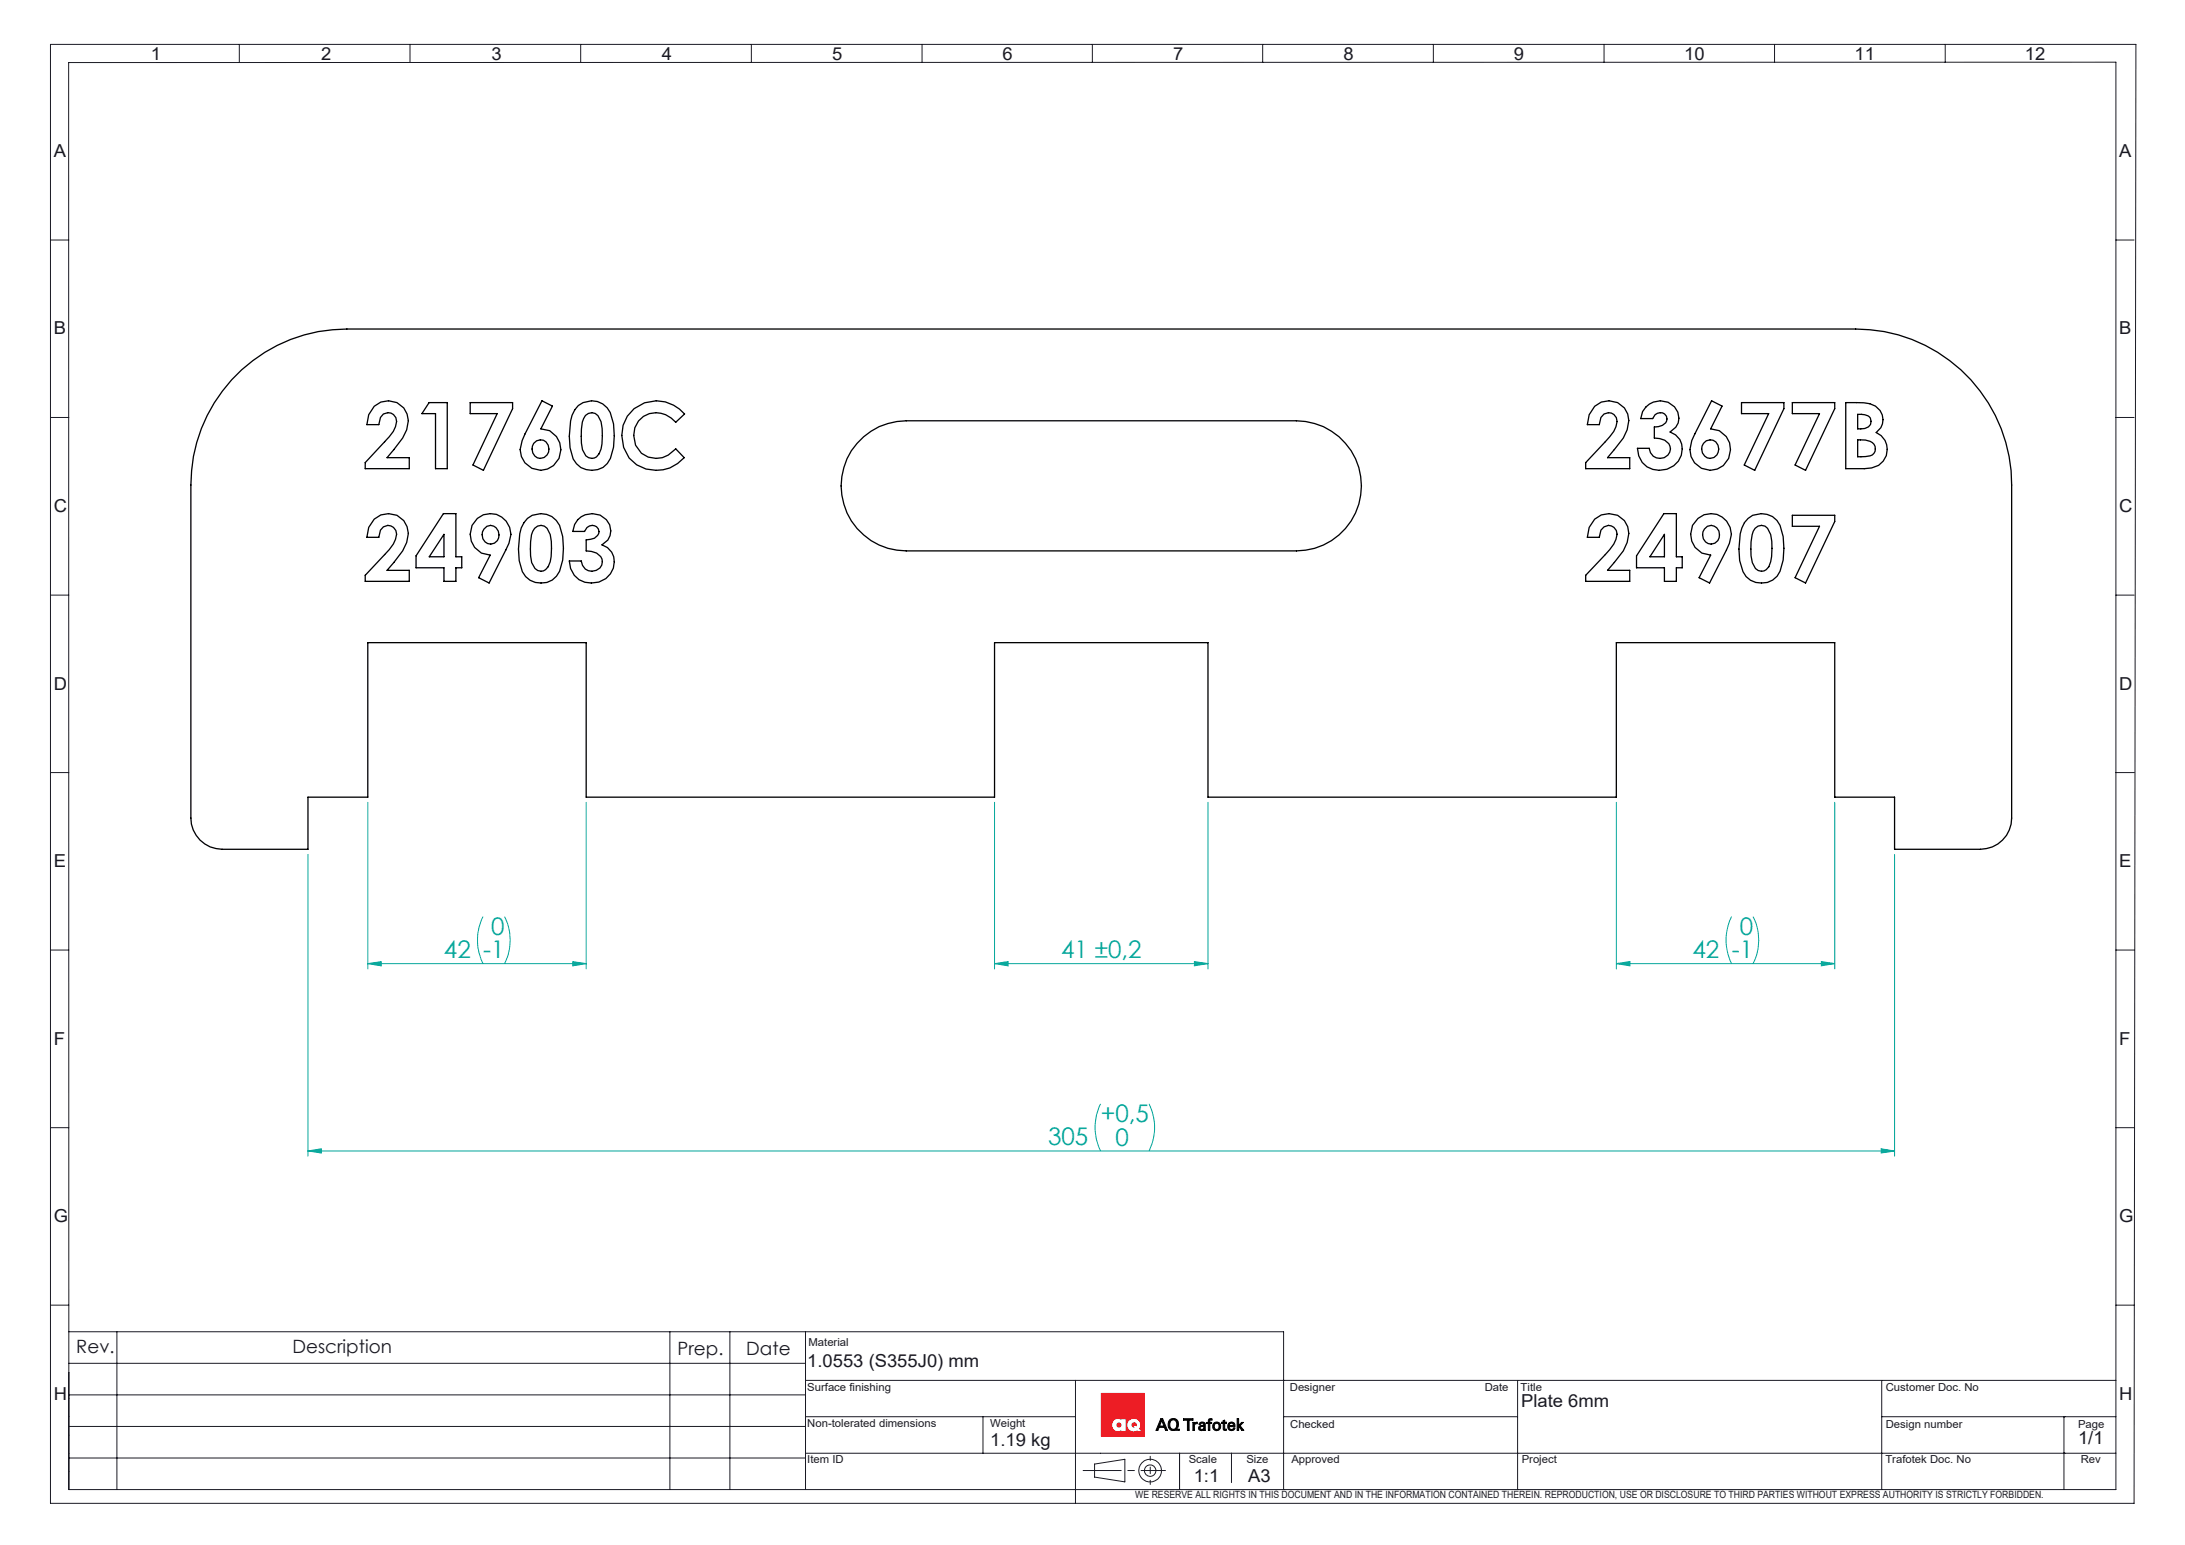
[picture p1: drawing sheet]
<svg xmlns="http://www.w3.org/2000/svg" width="420mm" height="297mm" viewBox="0 0 420 297" stroke-linecap="round" stroke-linejoin="round" font-family="sans-serif">
<g fill="none" stroke="#000" stroke-width=".19">
<path d="M223.1 272.7h.4l.9 2.3h-.4l-.2-.6h-1l-.2 .6h-.4zM223.3 273l.4 1.1h-.8zM224.8 273a1.05 1.05 0 0 1 1.3-.1 1.05 1.05 0 0 1 .4 1.3l-.4 .5h.6v.3h-.9a1.08 1.08 0 0 1-1.1-.4 1.08 1.08 0 0 1-.1-1.2zM225 273.2a.73 .73 0 0 1 1-.1 .73 .73 0 0 1 .2 1 .69 .69 0 0 1-.9 .6 .69 .69 0 0 1-.4-.9zM227.5 272.7h1.8v.3h-.7v2h-.4v-2h-.7zM229.3 273.4h.3v.3l.6-.3v.3h-.4l-.2 .2v1.1h-.3zM230.6 273.5l.6-.1 .4 .2 .1 1.4h-.3v-.3a.55 .55 0 0 1-.7 .3 .55 .55 0 0 1-.3-.8 .55 .55 0 0 1 .7-.2h.2a.29 .29 0 0 0-.2-.5 .29 .29 0 0 0-.3 .3h-.3zM230.7 274.4l.1-.1a.31 .31 0 0 1 .6 0 .32 .32 0 0 1-.4 .5l-.3-.2zM232.4 272.8l.6-.1v.3h-.4v.4h.3v.2h-.3v1.4h-.3v-1.4h-.3v-.2h.3zM233.3 273.6a.79 .79 0 0 1 1.2 .1 .79 .79 0 0 1-.3 1.2 .79 .79 0 0 1-1.1-.5v-.4zM233.6 273.7a.57 .57 0 0 1 .7 .4 .57 .57 0 0 1-.4 .7 .61 .61 0 0 1-.5-.5 .61 .61 0 0 1 .2-.6zM235.1 273.1l.3-.1v.4h.4v.2h-.4v1l.4 .1v.3h-.5l-.2-.3v-1.1h-.3v-.2h.3z"/>
<path d="M236.1 273.6a.71 .71 0 0 1 .9-.2 .71 .71 0 0 1 .4 .8h-1.1a.44 .44 0 0 0 .3 .6 .44 .44 0 0 0 .5-.3h.3a.75 .75 0 0 1-1.1 .4 .75 .75 0 0 1-.2-1.1zM236.4 273.8l.1-.2a.37 .37 0 0 1 .5 0 .37 .37 0 0 1 .1 .4h-.8zM237.8 272.7h.3v1.3l.6-.6h.3l-.6 .7 .7 .9h-.4l-.6-.9v.9h-.3z"/>
</g>
<g fill="none" stroke="#191924" stroke-width=".19">
<path d="M9.7 8.5h400.9l-.4 280.5h-400.5zM13.2 12h393.5v274.3h-393.5zM46 8.5v3.5M78.8 8.5v3.5M111.6 8.5v3.5M144.4 8.5v3.5M177.2 8.5v3.5M210 8.5v3.5M242.7 8.5v3.5M275.5 8.5v3.5M308.3 8.5v3.5M341.1 8.5v3.5"/>
<path d="M373.9 8.5v3.5M9.7 46.1h3.5M406.7 46.1h3.5M9.7 80.3h3.5M406.7 80.3h3.5M9.7 114.4h3.5M406.7 114.4h3.5M9.7 148.5h3.5M406.7 148.5h3.5M9.7 182.6h3.5M406.7 182.6h3.5M9.7 216.8h3.5"/>
<path d="M406.7 216.8h3.5M9.7 250.9h3.5M13.2 256h233.5v30.3M22.5 256v30.3M128.8 256v30.3M140.3 256v30.3M154.8 256v30.3M406.7 250.9h3.5M13.2 274.2h141.6M13.2 268.1h141.6M13.2 262.1h141.6M154.8 265.4h251.9"/>
<path d="M154.8 279.4h251.9M154.8 272.3h51.9M188.9 272.3v7.1M206.7 265.4v23.6M226.7 279.4v6.9M236.7 279.4v5.6M246.7 272.3h45M291.7 265.4v20.9M361.7 272.3h45M361.7 265.4v20.9M396.7 272.3h.1M396.7 279.4h.1"/>
<path d="M396.7 272.3v14M13.2 280.3h141.6M210.4 281.4l5.8-.9v4.4l-5.8-1z"/>
<circle cx="221.1" cy="282.7" r="1.1"/>
<circle cx="221.1" cy="282.7" r="2.17"/>
</g>
<g fill="none" stroke="#ed1c24" stroke-width=".19">
<path d="M211.7 267.9h8.3v8.2h-8.3zM217.6 273.6a.55 .55 0 0 1 .7-.1 .55 .55 0 0 1 .2 .7l-.2-.1h-.4l.2 .3a.53 .53 0 0 1-.5-.2 .53 .53 0 0 1 0-.6z"/>
<circle cx="215.1" cy="273.9" r=".49"/>
</g>
<path d="M214 273.3a1.06 1.06 0 0 1 1.5-.3v-.1h.8v2.2h-.8v-.3a1.1 1.1 0 0 1-1.4-.1 1.1 1.1 0 0 1-.1-1.4zM218.9 274.6a1.18 1.18 0 0 0-.5-1.8 1.18 1.18 0 0 0-1.6 1 1.18 1.18 0 0 0 1.3 1.3l.5-.1" fill="none" stroke="#fff" stroke-width=".19"/>
<path d="M208.2 282.7h15.8" fill="none" stroke="#191924" stroke-width=".19" stroke-dasharray="15.2 1.3 1.3 1.3" stroke-dashoffset="7.9"/>
<path d="M221.1 279.9v5.5" fill="none" stroke="#191924" stroke-width=".19" stroke-dasharray="15.2 1.3 1.3 1.3" stroke-dashoffset="14.4"/>
<path d="M218.9 274.6l.4 .5h-.6l-.1-.1" fill="none" stroke="#808080" stroke-width=".19"/>
<path d="M237.8 272.7v2.3h.3v-.9l.6 .9h.4l-.7-.9 .6-.7h-.3l-.6 .6v-1.3zM236.3 273.5a.82 .82 0 0 0-.2 1.2 .82 .82 0 0 0 1.2 0l.1-.2h-.3l-.3 .3h-.3l-.2-.6h1.1a.71 .71 0 0 0-.3-.7 .71 .71 0 0 0-.8 0zM236.4 273.7l.5-.1 .2 .4h-.8zM235.1 273.1v.3h-.3v.2h.3v1.2l.2 .2h.4l.1-.3h-.4v-1.1h.4v-.2h-.4v-.4zM233.5 273.8l.1-.2a.56 .56 0 0 1 .7 .6 .56 .56 0 0 1-.7 .5l-.2-.4zM233.3 273.6a.83 .83 0 0 0 .3 1.4 .83 .83 0 0 0 1.1-.9 .83 .83 0 0 0-1.2-.6zM232.3 272.8v.6h-.3v.2h.3v1.4h.3v-1.4h.3v-.2h-.3v-.3l.4-.1v-.3zM230.6 273.5l-.1 .3h.3l.1-.2h.4a.25 .25 0 0 1 0 .4 .25 .25 0 0 1-.3 0h-.1a.51 .51 0 0 0-.4 .8 .51 .51 0 0 0 .9-.1v.3h.3l-.1-1.4-.4-.2zM230.7 274.4l.7-.2-.1 .5-.4 .1a.26 .26 0 0 1-.2-.2 .26 .26 0 0 1 0-.2zM229.3 273.4v1.6h.3v-1l.2-.3h.4v-.3l-.4 .1-.2 .2v-.3zM227.5 272.7v.3h.7v2h.4v-2h.7v-.3zM225.1 273.1a.76 .76 0 0 1 .9 .1 .76 .76 0 0 1 .2 .9 .69 .69 0 0 1-.9 .6 .69 .69 0 0 1-.4-.9zM224.8 273a1.16 1.16 0 0 0-.3 1.2 1.16 1.16 0 0 0 1 .8h1.2v-.3h-.6a1.12 1.12 0 0 0 .3-1.5 1.12 1.12 0 0 0-1.4-.4zM223.3 273l.4 1.1h-.8zM223.1 272.7l-.9 2.3h.4l.2-.6h1l.2 .6h.4l-.9-2.3z" fill-rule="evenodd" fill="#000"/>
<path d="M214.2 273a1.07 1.07 0 0 1 1.3 0v-.1h.8v2.2h-.8v-.3a1.12 1.12 0 0 1-1.5-.2 1.12 1.12 0 0 1 .2-1.6zM211.7 267.9v8.2h8.3v-8.2zM217 273.2a1.2 1.2 0 0 1 1.6-.2 1.2 1.2 0 0 1 .3 1.6l.4 .5h-.6l-.1-.1a1.2 1.2 0 0 1-1.6-.2 1.2 1.2 0 0 1 0-1.6zM214.6 273.9a.5 .5 0 0 0 1 0 .5 .5 0 0 0-1 0zM217.6 273.5v.1a.51 .51 0 0 0 0 .6 .51 .51 0 0 0 .5 .2l-.2-.3h.4l.2 .1v-.3l-.1-.3a.5 .5 0 0 0-.8-.1z" fill-rule="evenodd" fill="#ed1c24"/>
<path d="M214.6 273.9a.5 .5 0 0 1 1 0 .5 .5 0 0 1-1 0zM214.2 273a1.12 1.12 0 0 0-.2 1.6 1.12 1.12 0 0 0 1.5 .2v.3h.8v-2.2h-.8v.1a1.03 1.03 0 0 0-1.3 0zM217.6 273.5h.1a.55 .55 0 0 1 .7 0 .55 .55 0 0 1 .1 .7l-.2-.1h-.4l.2 .3h-.3a.55 .55 0 0 1-.2-.9zM217 273.2a1.2 1.2 0 0 0 0 1.5 1.2 1.2 0 0 0 1.6 .3l.1 .1h.6l-.4-.5a1.2 1.2 0 0 0-.3-1.6 1.2 1.2 0 0 0-1.6 .2z" fill-rule="evenodd" fill="#fff"/>
<g fill="none" stroke="#00a599" stroke-width=".19">
<path d="M70.7 154.2v32.1M112.7 154.2v32.1M191.2 154.2v32.1M232.2 154.2v32.1M310.7 154.2v32.1M352.7 154.2v32.1M59.2 164.2v58M92.9 176.2a10.2 10.2 0 0 0 0 9M97 176.2a9.9 9.9 0 0 1 0 9M332.8 176.2a10.2 10.2 0 0 0 0 9M337 176.2a9.9 9.9 0 0 1 0 9M364.2 164.2v58"/>
<path d="M70.7 185.2l2.6-.3v.8zM70.7 185.2h42M110.1 184.9l2.6 .3-2.6 .5zM191.2 185.2h41M191.2 185.2l2.6-.3v.8zM229.6 184.9l2.6 .3-2.6 .5zM310.7 185.2l2.6-.3v.8zM310.7 185.2h42M350.1 184.9l2.6 .3-2.6 .5zM211.6 212.2a10.2 10.2 0 0 0 0 9.1M220.9 212.2a10.2 10.2 0 0 1 0 9.1M59.2 221.3h305"/>
<path d="M59.2 221.3l2.6-.5v.8zM361.6 220.8l2.6 .5-2.6 .3z"/>
</g>
<g fill="#00a599">
<path d="M350.1 184.9l2.6 .3-2.6 .5zM310.7 185.2l2.6-.3v.8zM110.1 184.9l2.6 .3-2.6 .5zM70.7 185.2l2.6-.3v.8z"/>
<path d="M59.2 221.3l2.6-.5v.8zM361.6 220.8l2.6 .5-2.6 .3zM191.2 185.2l2.6-.3v.8zM229.6 184.9l2.6 .3-2.6 .5z"/>
</g>
<g fill="none" stroke="#000" stroke-width=".25">
<path d="M44.5 73a30 30 0 0 1 22.2-9.8h290a30 30 0 0 1 30 30v64.1a6 6 0 0 1-6 6h-16.5v-10.1h-11.5v-29.7h-42v29.7h-78.5v-29.7h-41v29.7h-78.5v-29.7h-42v29.7h-11.5v10.1h-16.5a6 6 0 0 1-6-6v-64.1a29.8 29.8 0 0 1 7.8-20.2zM71.9 78.1a3.9 3.9 0 0 1 5-.3 3.9 3.9 0 0 1 1.3 4.8l-.8 1.6-3 3.8h4.3v2.1h-8.5v-1.2l3.7-4a6.1 6.1 0 0 0 2.3-3.9 1.63 1.63 0 0 0-1.2-1.6 1.63 1.63 0 0 0-1.9 .9l-.3 1.3h-2.3l.4-1.9zM82.5 77.4h3.5v12.7h-2.3v-10.6h-2.6zM90.4 77.4h8.1v1.2l-5.6 11.8-2-1 4.7-9.9h-5.2zM104.2 77l2 1.1-2.2 4.3a4 4 0 0 1 3.8 4.6 4 4 0 0 1-5 3.2 4 4 0 0 1-2.4-5.5zM111.2 78a4 4 0 0 1 6.1 1.3 13.2 13.2 0 0 1 0 8.8 4 4 0 0 1-3.5 2.3 4 4 0 0 1-3.6-2.2 14.3 14.3 0 0 1-.2-8.4l.5-1zM112.5 79.9a1.59 1.59 0 0 1 2.4 0l.6 1.2a14.1 14.1 0 0 1 0 5.2 1.88 1.88 0 0 1-1.7 1.8l-.7-.1-.5-.4-.6-1.1a13.2 13.2 0 0 1 .2-6zM121.9 78.6a7 7 0 0 1 9.7 1l-1.7 1.6a4.5 4.5 0 0 0-7.9 1 4.4 4.4 0 0 0 1.3 5 4.4 4.4 0 0 0 5.1 .3l1.5-1.2 1.6 1.7a7 7 0 0 1-10.6 0 7 7 0 0 1 1-9.4zM306.5 78.1a3.9 3.9 0 0 1 5-.3 3.9 3.9 0 0 1 1.3 4.8l-.8 1.6-3 3.8h4.3v2.1h-8.5v-1.2l3.8-4a6.3 6.3 0 0 0 2.2-3.9 1.63 1.63 0 0 0-1.2-1.6 1.63 1.63 0 0 0-1.9 .9l-.3 1.3h-2.3l.4-1.9zM316.4 78.2a3.6 3.6 0 0 1 4.3-.9 3.6 3.6 0 0 1 1.9 4l-.5 .8-1.1 .9a3.6 3.6 0 0 1 2.4 3.1 3.6 3.6 0 0 1-1.7 3.4 4.3 4.3 0 0 1-4.5 .5 4.3 4.3 0 0 1-2.5-3.8h2.3a2.01 2.01 0 0 0 2.2 1.9 2.01 2.01 0 0 0 1.8-2.3 2.81 2.81 0 0 0-3-1.6v-2.1a2.12 2.12 0 0 0 2.4-1.6 1.31 1.31 0 0 0-.8-1.1 1.31 1.31 0 0 0-1.5 .3l-.4 .8h-2.3l.3-1.4zM329 77l2 1.1-2.2 4.3a3.9 3.9 0 0 1 3.2 6.3 3.9 3.9 0 0 1-7-.9l-.2-1.4 .4-1.7zM334.8 77.4h8.1v1.2l-5.6 11.8-2-1 4.7-9.9h-5.2z"/>
<path d="M344.5 77.4h8.2v1.2l-5.6 11.8-2-1 4.6-9.9h-5.2zM354.8 77.4h2a5 5 0 0 1 4.6 1.5 3 3 0 0 1-.8 4.2 3.6 3.6 0 0 1 2.1 3.8 3.6 3.6 0 0 1-2.9 3.1l-1.4 .1h-3.6zM357.1 79.7a2.78 2.78 0 0 1 2.4 .7 1.37 1.37 0 0 1-1 2h-1.4zM71.9 99.8a3.9 3.9 0 0 1 5-.4 3.9 3.9 0 0 1 1.3 4.9l-.8 1.6-3 3.7h4.3v2.2h-8.5v-1.2l3.7-4a6.3 6.3 0 0 0 2.3-3.9 1.64 1.64 0 0 0-1.2-1.6 1.64 1.64 0 0 0-1.9 .8l-.3 1.4h-2.3l.4-1.9zM85.2 98.7h2.4v8.3h1.2v2.1h-1.2v2.7h-2.3v-2.7h-5.3v-2.2zM91.8 99.7a4 4 0 0 1 4.9-.1 4 4 0 0 1 1.1 4.9l-3.8 7.6-2-1 2.2-4.4a4 4 0 0 1-3.6-2.7 4 4 0 0 1 1.2-4.3zM101.4 99.7a4 4 0 0 1 6.2 1.3 13.5 13.5 0 0 1 0 8.8 4 4 0 0 1-3.6 2.3 4 4 0 0 1-3.6-2.2 14.3 14.3 0 0 1-.2-8.4l.5-1zM102.6 85.2a1.67 1.67 0 0 1 2.2-.4 1.67 1.67 0 0 1 .6 2.1 1.62 1.62 0 0 1-1.8 1.2 1.62 1.62 0 0 1-1.3-1.8zM111.1 99.9a3.7 3.7 0 0 1 3.8-1 3.7 3.7 0 0 1 2.5 3.2l-.1 .9-.5 .8-1.1 .9a3.6 3.6 0 0 1 2.4 3 3.6 3.6 0 0 1-1.6 3.5 4.3 4.3 0 0 1-4.6 .5 4.3 4.3 0 0 1-2.5-3.9h2.3a2.01 2.01 0 0 0 2.2 2 2.01 2.01 0 0 0 1.8-2.3 2.9 2.9 0 0 0-3-1.6v-2.1a2.28 2.28 0 0 0 2.4-1.2 1.3 1.3 0 0 0-.7-1.5 1.3 1.3 0 0 0-1.6 .3l-.4 .8h-2.3l.4-1.4zM166 84a12.2 12.2 0 0 1 8.2-3.1h75a12.5 12.5 0 0 1 12.5 12.5 12.5 12.5 0 0 1-12.5 12.5h-75a12.5 12.5 0 0 1-11.7-8.1 12.5 12.5 0 0 1 3.5-13.8zM306.5 99.8a3.9 3.9 0 0 1 5-.4 3.9 3.9 0 0 1 1.3 4.9l-.8 1.6-3 3.7h4.3v2.2h-8.5v-1.2l3.8-4a6.5 6.5 0 0 0 2.2-3.9 1.64 1.64 0 0 0-1.2-1.6 1.64 1.64 0 0 0-1.9 .8l-.3 1.4h-2.3l.4-1.9zM319.8 98.7h2.4v8.3h1.2v2.1h-1.2v2.7h-2.3v-2.7h-5.3v-2.2z"/>
<path d="M326.4 99.7a3.9 3.9 0 0 1 4.9-.1 3.9 3.9 0 0 1 1.1 4.9l-3.8 7.6-2-1 2.2-4.4a4 4 0 0 1-3.6-2.7 4 4 0 0 1 1.2-4.3zM327.4 85.2a1.65 1.65 0 0 1 2.2-.4 1.65 1.65 0 0 1 .7 2.1 1.66 1.66 0 0 1-2.2 1.1 1.66 1.66 0 0 1-.9-2.2zM336 99.7a4 4 0 0 1 6.2 1.3 13.5 13.5 0 0 1 0 8.8 4 4 0 0 1-3.6 2.3 4 4 0 0 1-3.6-2.2 12.6 12.6 0 0 1 .3-9.4zM344.5 99.1h8.2v1.2l-5.6 11.8-2-1 4.6-9.9h-5.2zM357.1 84.6a3.9 3.9 0 0 1 3.1 .8 1.41 1.41 0 0 1-.7 2.2l-2.4 .2zM85.3 102.7v4.3h-2.8zM93 101.7a1.6 1.6 0 0 1 1.9-.6 1.6 1.6 0 0 1 1 1.7 1.67 1.67 0 0 1-2 1.8 1.67 1.67 0 0 1-1.2-2.4zM102.8 101.6a1.56 1.56 0 0 1 2.4 0l.6 1.2a13.9 13.9 0 0 1 0 5.2 1.83 1.83 0 0 1-2.4 1.7l-.6-.4-.6-1.1a13.4 13.4 0 0 1 .2-6.1zM319.9 102.7v4.3h-2.8zM327.6 101.7a1.65 1.65 0 0 1 2.2-.4 1.65 1.65 0 0 1 .6 2.1 1.66 1.66 0 0 1-2.1 1.1 1.66 1.66 0 0 1-1-2.3zM337.4 101.6a1.56 1.56 0 0 1 2.4 0l.6 1.2a12 12 0 0 1-.4 6.1 1.55 1.55 0 0 1-2.6 .4 7.9 7.9 0 0 1-.8-5.1l.2-1.4z"/>
</g>
<g font-size="4.7" fill="#00a599">
<text x="94.4" y="179.7">0</text>
<text x="334.4" y="179.7">0</text>
<text x="85.3" y="184.2">42 -1</text>
<text x="204" y="184.2">41 ±0,2</text>
<text x="325.3" y="184.2">42 -1</text>
<text x="211.6" y="215.7">+0,5</text>
<text x="201.5" y="220.2">305</text>
<text x="214.4" y="220.2">0</text>
</g>
<g font-size="3.5" fill="#191924">
<text x="14.7" y="260">Rev.</text>
<text x="56.2" y="260">Description</text>
<text x="130.2" y="260.5">Prep.</text>
<text x="143.5" y="260.5">Date</text>
</g>
<g font-size="3.4" fill="#191924">
<text x="29" y="11.6">1</text>
<text x="61.7" y="11.6">2</text>
<text x="94.5" y="11.6">3</text>
<text x="127.2" y="11.6">4</text>
<text x="160" y="11.6">5</text>
<text x="192.7" y="11.6">6</text>
<text x="225.5" y="11.6">7</text>
<text x="258.2" y="11.6">8</text>
<text x="291" y="11.6">9</text>
<text x="323.7" y="11.6">10</text>
<text x="356.5" y="11.6">11</text>
<text x="389.2" y="11.6">12</text>
<text x="10.4" y="30.2">A</text>
<text x="407.4" y="30.2">A</text>
<text x="10.4" y="64.3">B</text>
<text x="407.4" y="64.3">B</text>
<text x="10.4" y="98.4">C</text>
<text x="407.4" y="98.4">C</text>
<text x="10.4" y="132.6">D</text>
<text x="407.4" y="132.6">D</text>
<text x="10.4" y="166.7">E</text>
<text x="407.4" y="166.7">E</text>
<text x="10.4" y="200.8">F</text>
<text x="407.4" y="200.8">F</text>
<text x="10.4" y="234.9">G</text>
<text x="407.4" y="234.9">G</text>
<text x="155.2" y="262.8">1.0553 (S355J0) mm</text>
<text x="10.4" y="269.1">H</text>
<text x="407.4" y="269.1">H</text>
<text x="292.4" y="270.4">Plate 6mm</text>
<text x="190.3" y="277.9">1.19 kg</text>
<text x="399.4" y="277.5">1/1</text>
<text x="229.4" y="284.9">1:1</text>
<text x="239.9" y="284.9">A3</text>
</g>
<g font-size="2.1" fill="#191924">
<text x="155.4" y="258.7">Material</text>
<text x="155.2" y="267.4">Surface finishing</text>
<text x="247.9" y="267.3">Designer</text>
<text x="285.4" y="267.3">Date</text>
<text x="292.3" y="267.3">Title</text>
<text x="362.5" y="267.3">Customer Doc. No</text>
<text x="155.2" y="274.3">Non-tolerated dimensions</text>
<text x="190.3" y="274.3">Weight</text>
<text x="248" y="274.4">Checked</text>
<text x="362.5" y="274.4">Design number</text>
<text x="399.4" y="274.4">Page</text>
<text x="155.2" y="281.2">Item ID</text>
<text x="228.5" y="281.2">Scale</text>
<text x="239.6" y="281.2">Size</text>
<text x="248.2" y="281.2">Approved</text>
<text x="292.5" y="281.2">Project</text>
<text x="362.4" y="281.3">Trafotek Doc. No</text>
<text x="400" y="281.3">Rev</text>
</g>
<text font-size="1.9" fill="#191924" x="218.2" y="288">WE RESERVE ALL RIGHTS IN THIS DOCUMENT AND IN THE INFORMATION CONTAINED THEREIN. REPRODUCTION, USE OR DISCLOSURE TO THIRD PARTIES WITHOUT EXPRESS AUTHORITY IS STRICTLY FORBIDDEN.</text>
</svg>
